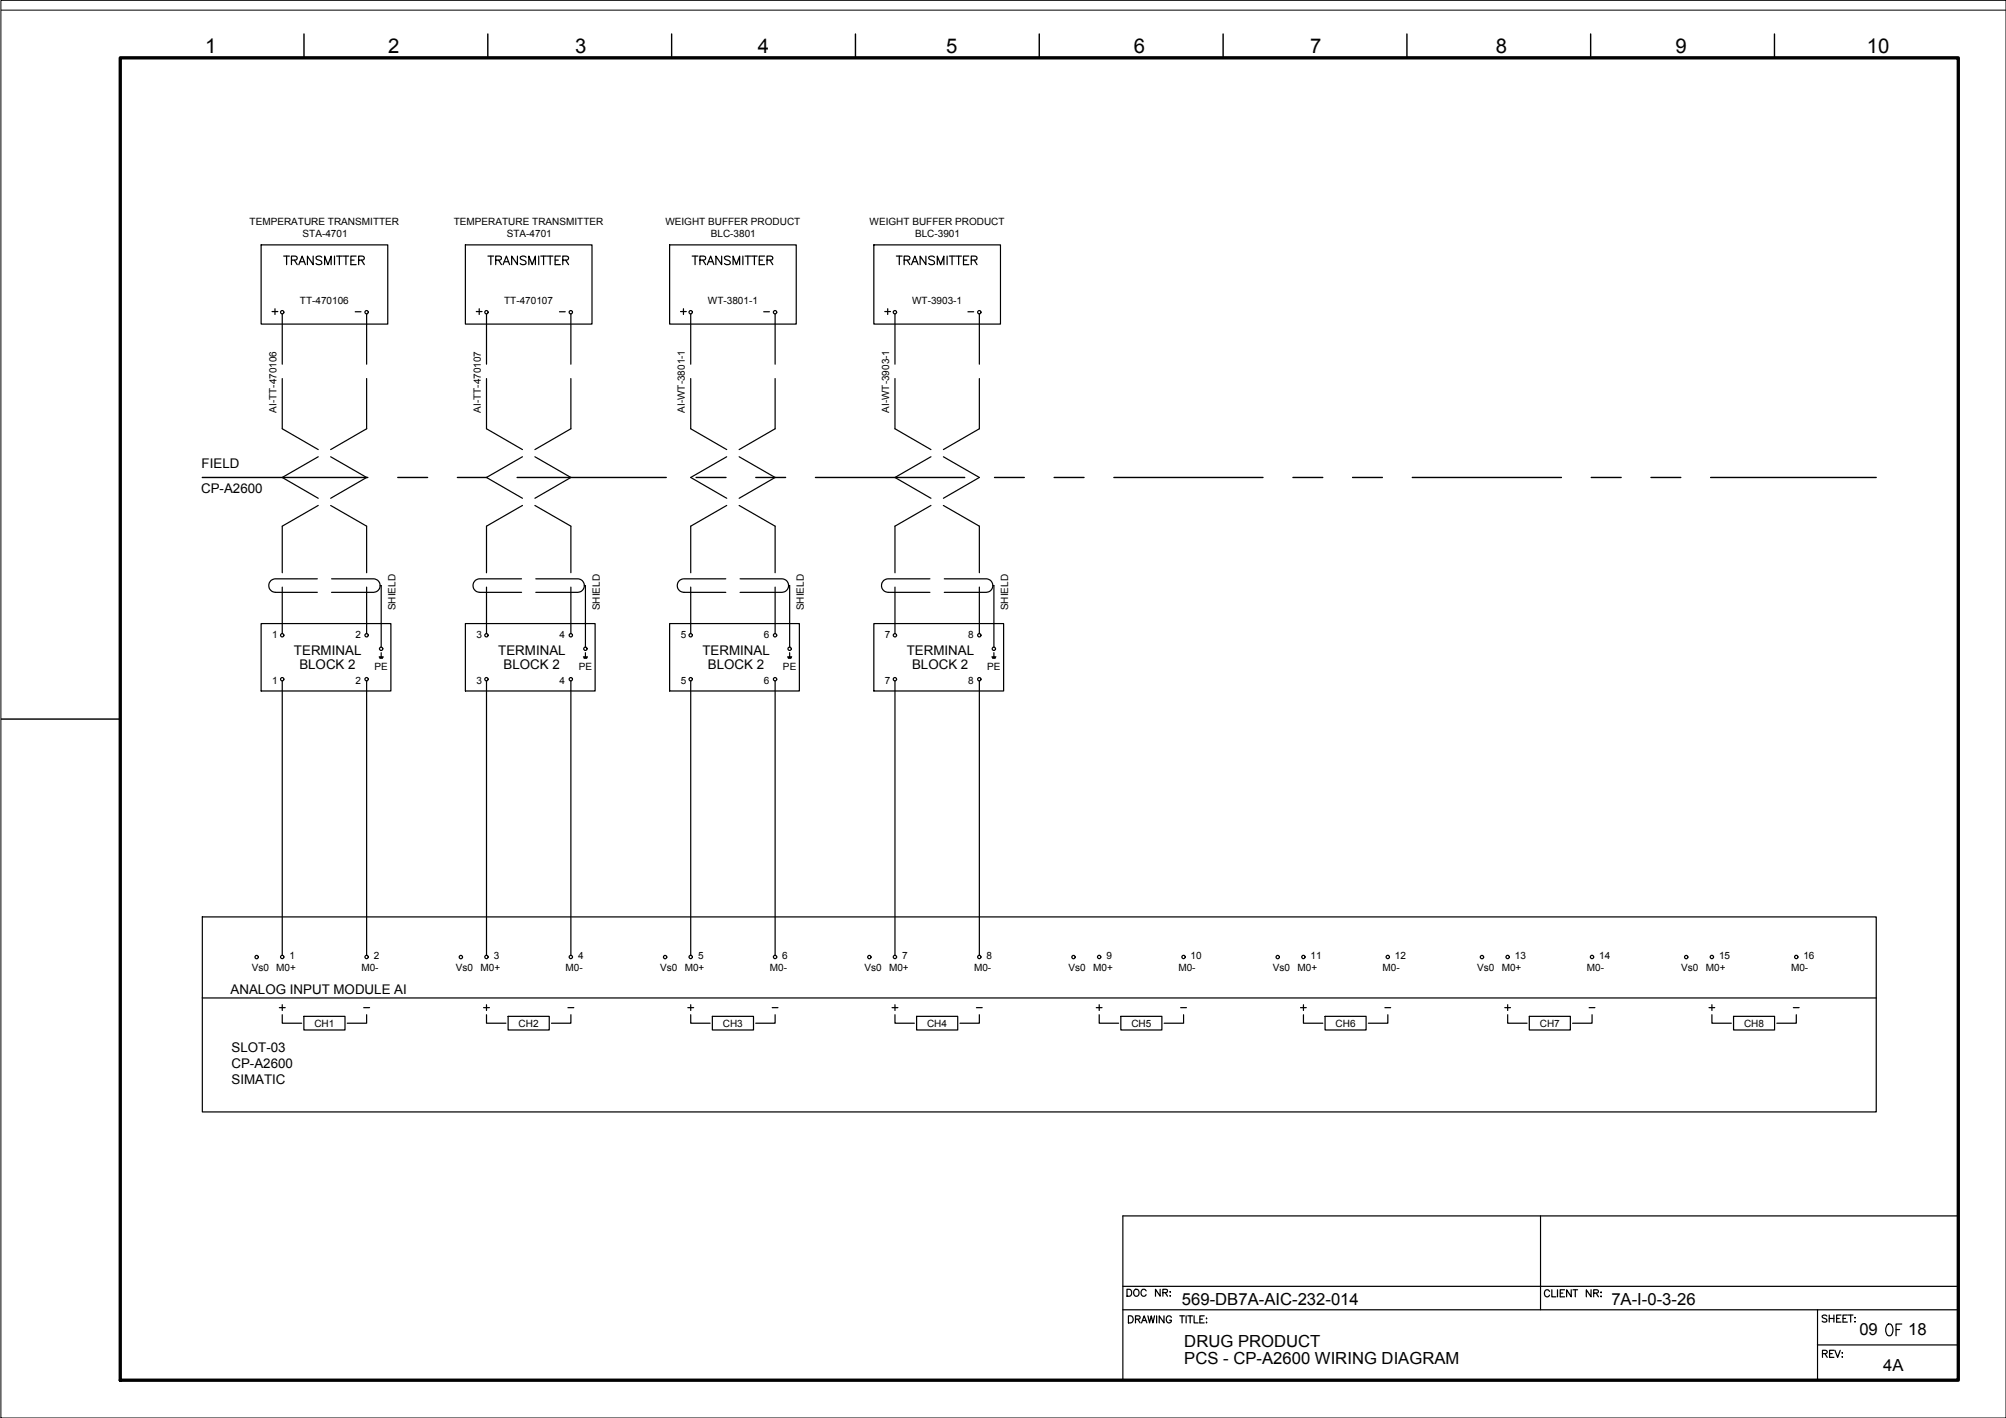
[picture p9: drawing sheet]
<svg xmlns="http://www.w3.org/2000/svg" width="420mm" height="297mm" viewBox="0 0 420 297" stroke-linecap="round" stroke-linejoin="round" font-family="sans-serif">
<!-- layer: G-TTLB-TTLB -->
<path d="M25.2 12.1h385v277h-385z" fill="none" stroke="#000" stroke-width=".7"/>
<!-- layer: G-TTLB-OTLN -->
<path d="M.2 2.1h419.9" fill="none" stroke="#000" stroke-width=".21"/>
<!-- layer: G-TTLB-INDX -->
<path d="M63.7 7.1v5M102.2 7.1v5M140.7 7.1v5M179.2 7.1v5M217.7 7.1v5M256.2 7.1v5M294.7 7.1v5M333.2 7.1v5M371.7 7.1v5M.2 150.6h25" fill="none" stroke="#000" stroke-width=".3"/>
<!-- layer: LGSP IA4$0$LG_PLOT -->
<path d="M322.7 254.7v19.7M235.2 269.5h175M235.2 274.4h175M380.7 274.4v14.7M235.2 289.1h175M380.7 281.7h29.5" fill="none" stroke="#000" stroke-width=".25"/>
<!-- layer: LG_PLOT -->
<g fill="none" stroke="#000" stroke-width=".25">
<path d="M410.2 254.7h-175v34.4M236.1 270.1h.4a.78 .78 0 0 1 .5 .7 .78 .78 0 0 1-.5 .7h-.4zM236.3 275.6h.5a.78 .78 0 0 1 .6 .8 .78 .78 0 0 1-.6 .7h-.5zM237.7 270.1a.69 .69 0 0 1 .9 .7 .69 .69 0 0 1-.9 .7l-.3-.5 .1-.6zM237.8 276.3h.9v-.5l-.9-.2v1.5M238.3 276.3l.5 .8M239.1 277.1l.5-1.5 .6 1.5M239.3 276.6h.7M240.1 270.4a.55 .55 0 0 0-.7-.3 .55 .55 0 0 0-.4 .5v.4a.55 .55 0 0 0 .4 .5 .55 .55 0 0 0 .7-.3M240.4 275.6l.4 1.5 .3-1.5 .4 1.5 .3-1.5M242.3 275.6v1.5M243 270.1v1.4l-1-1.4v1.4"/>
<path d="M243.6 270.8l.8-.1 .1-.5-.9-.1v1.4M243.8 275.6v1.5l-1-1.5v1.5M244.1 270.8l.4 .7M245 270.6h.2zM245 271.5h.2zM245.3 276a.55 .55 0 0 0-.6-.4 .55 .55 0 0 0-.4 .6v.3a.53 .53 0 0 0 .5 .6 .53 .53 0 0 0 .5-.6h-.3M247.1 275.6h1M247.6 275.6v1.5M248.4 275.6v1.5M248.8 275.6h1M249.3 275.6v1.5M250.1 275.6v1.5h.9"/>
<path d="M251.3 276.3h.6M252.2 275.6h-.9v1.5h.9M252.6 276.2h.2zM252.6 277h.2zM324.5 270.5a.55 .55 0 0 0-.6-.3 .55 .55 0 0 0-.4 .5v.4a.54 .54 0 0 0 .4 .6 .54 .54 0 0 0 .6-.4M325 270.2v1.5h.9M326.2 270.2v1.5M326.8 270.9h.5M327.7 270.2h-.9v1.5h.9M329.1 270.2v1.5l-1-1.5v1.5M329.5 270.2h.9M329.9 270.2v1.5"/>
<path d="M333.2 270.2v1.5l-.9-1.5v1.5M333.8 270.9l.8-.1 .2-.2-.1-.3-.9-.1v1.5M334.3 270.9l.5 .8M335.3 270.7h.1zM335.3 271.6h.1zM382.6 275.7a.55 .55 0 0 0-.5-.2 .55 .55 0 0 0-.4 .3l.9 .7v.2l-.3 .3-.6-.3M383.1 275.5v1.5M383.1 276.2h1M384.1 275.5v1.5M384.7 276.2h.5M385.6 275.5h-.9v1.5h.9M386 276.2h.6"/>
<path d="M386.9 275.5h-.9v1.5h.9M387.1 275.5h1M387.6 275.5v1.5M388.5 276h.1zM388.5 276.9h.1zM381.7 283.6l.9-.1 .1-.4-.3-.2h-.7v1.4M382.2 283.6l.5 .7M383.2 283.6h.6M384.1 282.9h-.9v1.4h.9M384.3 282.9l.6 1.4 .5-1.4M385.8 284.3h.1zM385.9 283.3v.2z"/>
</g>
<!-- layer: I_DATA -->
<g fill="none" stroke="#000" stroke-width=".25">
<path d="M54.7 51.3h26.5v16.6h-26.5zM59.4 53.6h1.2M60 53.6v1.8M61 54.5l1.1-.1 .2-.2-.1-.4-.4-.2h-.8v1.8M61.7 54.5l.6 .9M62.6 55.4l.7-1.8 .7 1.8M62.8 54.8h.9M65.6 53.6v1.8l-1.2-1.8v1.8M67.4 53.9a.69 .69 0 0 0-1.2 .2l.2 .2 .8 .4 .2 .5a.8 .8 0 0 1-1.2 0M68 55.4v-1.8l.7 1.8 .7-1.8v1.8M70.1 53.6v1.8M70.5 53.6h1.2"/>
<path d="M71.1 53.6v1.8M71.9 53.6h1.1M72.5 53.6v1.8M73.5 54.5h.7M74.6 53.6h-1.1v1.8h1.1M75.1 54.5l1-.1 .2-.2-.1-.4-.3-.2h-.8v1.8M75.7 54.5l.6 .9M97.5 51.3h26.5v16.6h-26.5zM102.2 53.6h1.2M102.8 53.6v1.8M103.8 54.5l1.1-.1 .1-.2-.1-.4-.3-.2h-.8v1.8M104.4 54.5l.6 .9"/>
<path d="M105.4 55.4l.7-1.8 .6 1.8M105.6 54.8h.9M108.4 53.6v1.8l-1.2-1.8v1.8M110.2 53.9a.69 .69 0 0 0-1.2 .2l.1 .2 .9 .4 .2 .5a.8 .8 0 0 1-1.2 0M110.8 55.4v-1.8l.7 1.8 .6-1.8v1.8M112.8 53.6v1.8M113.3 53.6h1.1M113.9 53.6v1.8M114.6 53.6h1.2M115.2 53.6v1.8M116.3 54.5h.6M117.4 53.6h-1.1v1.8h1.1"/>
<path d="M117.9 54.5l1-.1 .2-.2-.1-.4-.3-.2h-.8v1.8M118.5 54.5l.6 .9M140.3 51.3h26.5v16.6h-26.5zM145 53.6h1.2M145.6 53.6v1.8M146.6 54.5l1-.1 .2-.2-.1-.4-.3-.2h-.8v1.8M147.2 54.5l.6 .9M148.1 55.4l.7-1.8 .7 1.8M148.4 54.8h.9M151.2 53.6v1.8l-1.3-1.8v1.8M153 53.9a.69 .69 0 0 0-1.3 .2l.2 .2 .9 .4 .2 .5a.8 .8 0 0 1-1.3 0M153.5 55.4v-1.8l.7 1.8 .7-1.8v1.8"/>
<path d="M155.6 53.6v1.8M156 53.6h1.2M156.6 53.6v1.8M157.4 53.6h1.2M158 53.6v1.8M159 54.5h.7M160.1 53.6h-1.1v1.8h1.1M160.7 54.5l1-.1 .2-.2-.1-.4-.4-.2h-.7v1.8M161.3 54.5l.6 .9M183 51.3h26.6v16.6h-26.6zM187.7 53.6h1.3M188.4 53.6v1.8"/>
<path d="M189.4 54.5l1-.1 .2-.2-.1-.4-.3-.2h-.8v1.8M190 54.5l.6 .9M190.9 55.4l.7-1.8 .7 1.8M191.2 54.8h.8M193.9 53.6v1.8l-1.2-1.8v1.8M195.7 53.9a.68 .68 0 0 0-1.2 .2l.2 .2 .9 .4 .1 .5a.8 .8 0 0 1-1.2 0M196.3 55.4v-1.8l.7 1.8 .7-1.8v1.8M198.4 53.6v1.8M198.8 53.6h1.2M199.4 53.6v1.8M200.2 53.6h1.2M200.8 53.6v1.8"/>
<path d="M201.8 54.5h.7M202.9 53.6h-1.1v1.8h1.1M203.4 54.5l1.1-.1 .1-.2v-.4l-.4-.2h-.8v1.8M204 54.5l.6 .9M57 65.3h1.2M57.6 64.7v1.2M54.7 130.6h27.2v14.1h-27.2zM79.4 137.6h.9M79.5 137.7h.7M79.6 137.9h.5M79.8 136.7v.9M97.5 130.6h27.2v14.1h-27.2z"/>
<path d="M122.2 137.6h.8M122.3 137.7h.7M122.3 137.9h.6M122.6 136.7v.9M140.3 130.6h27.1v14.1h-27.1zM165 137.6h.8M165.1 137.7h.7M165.1 137.9h.6M165.4 136.7v.9M183 130.6h27.2v14.1h-27.2zM207.8 137.6h.8M207.8 137.7h.7"/>
<path d="M207.9 137.9h.5M208.2 136.7v.9M42.4 192.1h350.6v40.8h-350.6zM59.1 212.6v1.7h4.1M63.6 212.9h8.7v2.9h-8.7zM76.8 212.6v1.7h-4.1M101.3 211.1h1.2M101.9 212.6v1.7h4.1M101.9 210.5v1.2M106.4 212.9h8.6v2.9h-8.6zM119.6 212.6v1.7h-4.1M144.1 211.1h1.2"/>
<path d="M144.7 212.6v1.7h4M144.7 210.5v1.2M149.2 212.9h8.6v2.9h-8.6zM162.3 212.6v1.7h-4M187.5 212.6v1.7h4M192 212.9h8.6v2.9h-8.6zM205.1 212.6v1.7h-4M230.2 212.6v1.7h4.1M234.8 212.9h8.6v2.9h-8.6zM247.9 212.6v1.7h-4.1M272.4 211.1h1.2M273 212.6v1.7h4.1"/>
<path d="M273 210.5v1.2M277.5 212.9h8.6v2.9h-8.6zM290.7 212.6v1.7h-4.1M315.2 211.1h1.2M315.8 212.6v1.7h4M315.8 210.5v1.2M320.3 212.9h8.6v2.9h-8.6zM333.5 212.6v1.7h-4.1M358.6 212.6v1.7h4M363.1 212.9h8.6v2.9h-8.6zM376.2 212.6v1.7h-4"/>
<circle cx="59.1" cy="65.4" r=".35"/>
<circle cx="59.1" cy="133.1" r=".35"/>
<circle cx="76.8" cy="133.1" r=".35"/>
<circle cx="79.8" cy="135.9" r=".35"/>
<circle cx="101.9" cy="133.1" r=".35"/>
<circle cx="119.6" cy="133.1" r=".35"/>
<circle cx="122.6" cy="135.9" r=".35"/>
<circle cx="144.7" cy="133.1" r=".35"/>
<circle cx="162.3" cy="133.1" r=".35"/>
<circle cx="165.4" cy="135.9" r=".35"/>
<circle cx="187.4" cy="133.1" r=".35"/>
<circle cx="205.1" cy="133.1" r=".35"/>
<circle cx="208.2" cy="135.9" r=".35"/>
<circle cx="59.1" cy="142.3" r=".35"/>
<circle cx="76.8" cy="142.3" r=".35"/>
<circle cx="101.9" cy="142.3" r=".35"/>
<circle cx="119.6" cy="142.3" r=".35"/>
<circle cx="144.7" cy="142.3" r=".35"/>
<circle cx="162.3" cy="142.3" r=".35"/>
<circle cx="187.4" cy="142.3" r=".35"/>
<circle cx="205.1" cy="142.3" r=".35"/>
<circle cx="53.8" cy="200.5" r=".35"/>
<circle cx="59.1" cy="200.5" r=".35"/>
<circle cx="76.8" cy="200.5" r=".35"/>
<circle cx="96.5" cy="200.5" r=".35"/>
<circle cx="101.9" cy="200.5" r=".35"/>
<circle cx="119.6" cy="200.5" r=".35"/>
<circle cx="139.3" cy="200.5" r=".35"/>
<circle cx="144.7" cy="200.5" r=".35"/>
<circle cx="162.3" cy="200.5" r=".35"/>
<circle cx="182.1" cy="200.5" r=".35"/>
<circle cx="187.4" cy="200.5" r=".35"/>
<circle cx="205.1" cy="200.5" r=".35"/>
<circle cx="224.8" cy="200.5" r=".35"/>
<circle cx="230.2" cy="200.5" r=".35"/>
<circle cx="247.9" cy="200.5" r=".35"/>
<circle cx="267.6" cy="200.5" r=".35"/>
<circle cx="273" cy="200.5" r=".35"/>
<circle cx="290.7" cy="200.5" r=".35"/>
<circle cx="310.4" cy="200.5" r=".35"/>
<circle cx="315.8" cy="200.5" r=".35"/>
<circle cx="333.4" cy="200.5" r=".35"/>
<circle cx="353.2" cy="200.5" r=".35"/>
<circle cx="358.6" cy="200.5" r=".35"/>
<circle cx="376.2" cy="200.5" r=".35"/>
</g>
<!-- layer: EI-CTRL -->
<path d="M42.4 209h350.6" fill="none" stroke="#000" stroke-width=".25"/>
<!-- layer: I_LIMIT_LINE -->
<g fill="none" stroke="#000" stroke-width=".3">
<path d="M42.4 100h34.6M83.3 100h6.3M95.8 100h6.2M108.3 100h31.3M145.8 100h6.3M158.3 100h6.2M170.8 100h31.3M208.3 100h6.2M220.8 100h6.3M233.3 100h31.2M270.8 100h6.3M283.3 100h6.2"/>
<path d="M295.8 100h31.2M333.3 100h6.3M345.8 100h6.2M358.3 100h34.7"/>
</g>
<!-- layer: I_El_CTRL -->
<path d="M59.1 142.6v57.5M76.8 142.6v57.5M101.9 142.6v57.5M119.6 142.6v57.5M144.7 142.6v57.5M162.3 142.6v57.5M187.5 142.6v57.5M205.1 142.6v57.5" fill="none" stroke="#000" stroke-width=".25"/>
<!-- layer: I_TABS -->
<g fill="none" stroke="#000" stroke-width=".25">
<path d="M59.1 65.8v10.5M59.1 79.3v10.5l7.6 4.4M76.8 65.8v10.5M76.8 79.3v10.5l-7.5 4.4M101.9 65.8v10.5M101.9 79.3v10.5l7.5 4.4M119.6 65.8v10.5M119.6 79.3v10.5l-7.6 4.4M144.7 65.8v10.5M144.7 79.3v10.5l7.5 4.4M162.3 65.8v10.5M162.3 79.3v10.5l-7.5 4.4"/>
<path d="M187.5 65.8v10.5M187.5 79.3v10.5l7.5 4.4M205.1 65.8v10.5M205.1 79.3v10.5l-7.5 4.4M66.7 95.7l-7.6 4.3 7.6 4.4M69.3 95.7l7.5 4.3-7.5 4.4M109.4 95.7l-7.5 4.3 7.5 4.4M112 95.7l7.6 4.3-7.6 4.4M152.2 95.7l-7.5 4.3 7.5 4.4M154.8 95.7l7.5 4.3-7.5 4.4M195 95.7l-7.5 4.3 7.5 4.4M197.6 95.7l7.5 4.3-7.5 4.4"/>
<path d="M66.7 105.9l-7.6 4.3v9.8M69.3 105.9l7.5 4.3v9.8M109.4 105.9l-7.5 4.3v9.8M112 105.9l7.6 4.3v9.8M152.2 105.9l-7.5 4.3v9.8M154.8 105.9l7.5 4.3v9.8M195 105.9l-7.5 4.3v9.8M197.6 105.9l7.5 4.3v9.8M59.1 123v9.7M66.5 121.2h-8.8a1.42 1.42 0 0 0-1.4 1.5 1.42 1.42 0 0 0 1.4 1.4h8.8M69.4 121.2h8.8a1.42 1.42 0 0 1 1.4 1.5 1.42 1.42 0 0 1-1.4 1.4h-8.8M76.8 123v9.7"/>
<path d="M79.6 122.7h.2v12.9M101.9 123v9.7M109.2 121.2h-8.7a1.42 1.42 0 0 0-1.4 1.5 1.42 1.42 0 0 0 1.4 1.4h8.7M112.2 121.2h8.8a1.42 1.42 0 0 1 1.4 1.5 1.42 1.42 0 0 1-1.4 1.4h-8.8M119.6 123v9.7M122.4 122.7h.2v12.9M144.7 123v9.7M152 121.2h-8.7a1.42 1.42 0 0 0-1.4 1.5 1.42 1.42 0 0 0 1.4 1.4h8.7M155 121.2h8.8a1.42 1.42 0 0 1 1.4 1.5 1.42 1.42 0 0 1-1.4 1.4h-8.8M162.3 123v9.7M165.2 122.7h.2v12.9M187.5 123v9.7"/>
<path d="M194.8 121.2h-8.8a1.42 1.42 0 0 0-1.4 1.5 1.42 1.42 0 0 0 1.4 1.4h8.8M197.8 121.2h8.7a1.42 1.42 0 0 1 1.4 1.5 1.42 1.42 0 0 1-1.4 1.4h-8.7M205.1 123v9.7M207.9 122.7h.3v12.9"/>
</g>
<!-- layer: VP -->
<path d="M.2 .1h420v296.9h-420z" fill="none" stroke="#000" stroke-width=".21"/>
<text font-size="5.7" x="394.1" y="281.2">OF</text>
<g font-size="4.4">
<text x="57.5" y="213.1">+</text>
<text x="185.9" y="213.1">+</text>
<text x="228.6" y="213.1">+</text>
<text x="357" y="213.1">+</text>
</g>
<g font-size="4.3">
<text x="43" y="11.1">1</text>
<text x="81.3" y="11.1">2</text>
<text x="120.5" y="11.1">3</text>
<text x="158.7" y="11.1">4</text>
<text x="198.2" y="11.1">5</text>
<text x="237.5" y="11.1">6</text>
<text x="274.4" y="11.1">7</text>
<text x="313.3" y="11.1">8</text>
<text x="350.9" y="11.1">9</text>
<text x="391" y="11.1">10</text>
</g>
<g font-size="4">
<text x="98.8" y="67">+</text>
<text x="141.8" y="67">+</text>
<text x="184.5" y="67">+</text>
</g>
<g font-size="3.5">
<text x="247.5" y="273.3">569-DB7A-AIC-232-014</text>
<text x="337.5" y="273.5">7A-I-0-3-26</text>
<text x="389.4" y="279.7">09</text>
<text x="399.6" y="279.7">18</text>
<text x="248.1" y="282.2">DRUG PRODUCT</text>
<text x="248.1" y="285.8">PCS - CP-A2600 WIRING DIAGRAM</text>
<text x="394.4" y="287.1">4A</text>
</g>
<g font-size="2.8">
<text x="42.2" y="98.1">FIELD</text>
<text x="42.1" y="103.2">CP-A2600</text>
<text x="61.6" y="137.2">TERMINAL</text>
<text x="104.4" y="137.2">TERMINAL</text>
<text x="147.1" y="137.2">TERMINAL</text>
<text x="189.9" y="137.2">TERMINAL</text>
<text x="62.7" y="140.1">BLOCK 2</text>
<text x="105.5" y="140.1">BLOCK 2</text>
<text x="148.3" y="140.1">BLOCK 2</text>
<text x="191" y="140.1">BLOCK 2</text>
<text x="48.3" y="208.2">ANALOG INPUT MODULE AI</text>
<text x="48.5" y="220.4">SLOT-03</text>
<text x="48.5" y="223.7">CP-A2600</text>
<text x="48.5" y="227.1">SIMATIC</text>
</g>
<g font-size="2.6">
<text x="73.4" y="66.7">-</text>
<text x="116.4" y="66.7">-</text>
<text x="159.1" y="66.7">-</text>
<text x="201.8" y="66.7">-</text>
<text x="75.1" y="212.4">-</text>
<text x="118.2" y="212.4">-</text>
<text x="160.9" y="212.4">-</text>
<text x="203.6" y="212.4">-</text>
<text x="246.2" y="212.4">-</text>
<text x="289.3" y="212.4">-</text>
<text x="332" y="212.4">-</text>
<text x="374.6" y="212.4">-</text>
</g>
<g font-size="2.1">
<text x="52.3" y="47.1">TEMPERATURE TRANSMITTER</text>
<text x="95.1" y="47.1">TEMPERATURE TRANSMITTER</text>
<text x="139.4" y="47.1">WEIGHT BUFFER PRODUCT</text>
<text x="182.1" y="47.1">WEIGHT BUFFER PRODUCT</text>
<text x="63.4" y="49.6">STA-4701</text>
<text x="106.2" y="49.6">STA-4701</text>
<text x="148.9" y="49.6">BLC-3801</text>
<text x="191.7" y="49.6">BLC-3901</text>
<text x="62.8" y="63.7">TT-470106</text>
<text x="105.6" y="63.7">TT-470107</text>
<text x="148.3" y="63.7">WT-3801-1</text>
<text x="191.1" y="63.7">WT-3903-1</text>
<text x="57.9" y="86.5" transform="rotate(-90 57.9 86.5)">AI-TT-470106</text>
<text x="100.7" y="86.5" transform="rotate(-90 100.7 86.5)">AI-TT-470107</text>
<text x="143.5" y="86.5" transform="rotate(-90 143.5 86.5)">AI-WT-3801-1</text>
<text x="186.2" y="86.5" transform="rotate(-90 186.2 86.5)">AI-WT-3903-1</text>
<text x="82.8" y="127.9" transform="rotate(-90 82.8 127.9)">SHIELD</text>
<text x="125.6" y="127.9" transform="rotate(-90 125.6 127.9)">SHIELD</text>
<text x="168.4" y="127.9" transform="rotate(-90 168.4 127.9)">SHIELD</text>
<text x="211.2" y="127.9" transform="rotate(-90 211.2 127.9)">SHIELD</text>
<text x="57" y="133.6">1</text>
<text x="74.4" y="133.7">2</text>
<text x="99.8" y="133.6">3</text>
<text x="117.2" y="133.7">4</text>
<text x="142.6" y="133.6">5</text>
<text x="160" y="133.7">6</text>
<text x="185.4" y="133.6">7</text>
<text x="202.8" y="133.7">8</text>
<text x="57" y="143.2">1</text>
<text x="74.4" y="143.2">2</text>
<text x="78.4" y="140.3">PE</text>
<text x="99.8" y="143.2">3</text>
<text x="117.2" y="143.2">4</text>
<text x="121.2" y="140.3">PE</text>
<text x="142.6" y="143.2">5</text>
<text x="160" y="143.2">6</text>
<text x="164" y="140.3">PE</text>
<text x="185.4" y="143.2">7</text>
<text x="202.8" y="143.2">8</text>
<text x="206.8" y="140.3">PE</text>
<text x="52.7" y="203.5">Vs0</text>
<text x="57.9" y="203.5">M0+</text>
<text x="60.6" y="200.9">1</text>
<text x="75.7" y="203.5">M0-</text>
<text x="78.3" y="200.9">2</text>
<text x="95.5" y="203.5">Vs0</text>
<text x="100.6" y="203.5">M0+</text>
<text x="103.4" y="200.9">3</text>
<text x="118.5" y="203.5">M0-</text>
<text x="121.1" y="200.9">4</text>
<text x="138.3" y="203.5">Vs0</text>
<text x="143.4" y="203.5">M0+</text>
<text x="146.2" y="200.9">5</text>
<text x="161.2" y="203.5">M0-</text>
<text x="163.8" y="200.9">6</text>
<text x="181.1" y="203.5">Vs0</text>
<text x="186.2" y="203.5">M0+</text>
<text x="189" y="200.9">7</text>
<text x="204" y="203.5">M0-</text>
<text x="206.6" y="200.9">8</text>
<text x="223.8" y="203.5">Vs0</text>
<text x="229" y="203.5">M0+</text>
<text x="231.8" y="200.9">9</text>
<text x="246.8" y="203.5">M0-</text>
<text x="249.4" y="200.9">10</text>
<text x="266.6" y="203.5">Vs0</text>
<text x="271.8" y="203.5">M0+</text>
<text x="274.5" y="200.9">11</text>
<text x="289.6" y="203.5">M0-</text>
<text x="292.2" y="200.9">12</text>
<text x="309.4" y="203.5">Vs0</text>
<text x="314.5" y="203.5">M0+</text>
<text x="317.3" y="200.9">13</text>
<text x="332.4" y="203.5">M0-</text>
<text x="334.9" y="200.9">14</text>
<text x="352.1" y="203.5">Vs0</text>
<text x="357.3" y="203.5">M0+</text>
<text x="360.1" y="200.9">15</text>
<text x="375.1" y="203.5">M0-</text>
<text x="377.7" y="200.9">16</text>
<text x="65.8" y="215.1">CH1</text>
<text x="108.6" y="215.1">CH2</text>
<text x="151.4" y="215.1">CH3</text>
<text x="194.2" y="215.1">CH4</text>
<text x="237" y="215.1">CH5</text>
<text x="279.7" y="215.1">CH6</text>
<text x="322.5" y="215.1">CH7</text>
<text x="365.3" y="215.1">CH8</text>
</g>
</svg>
